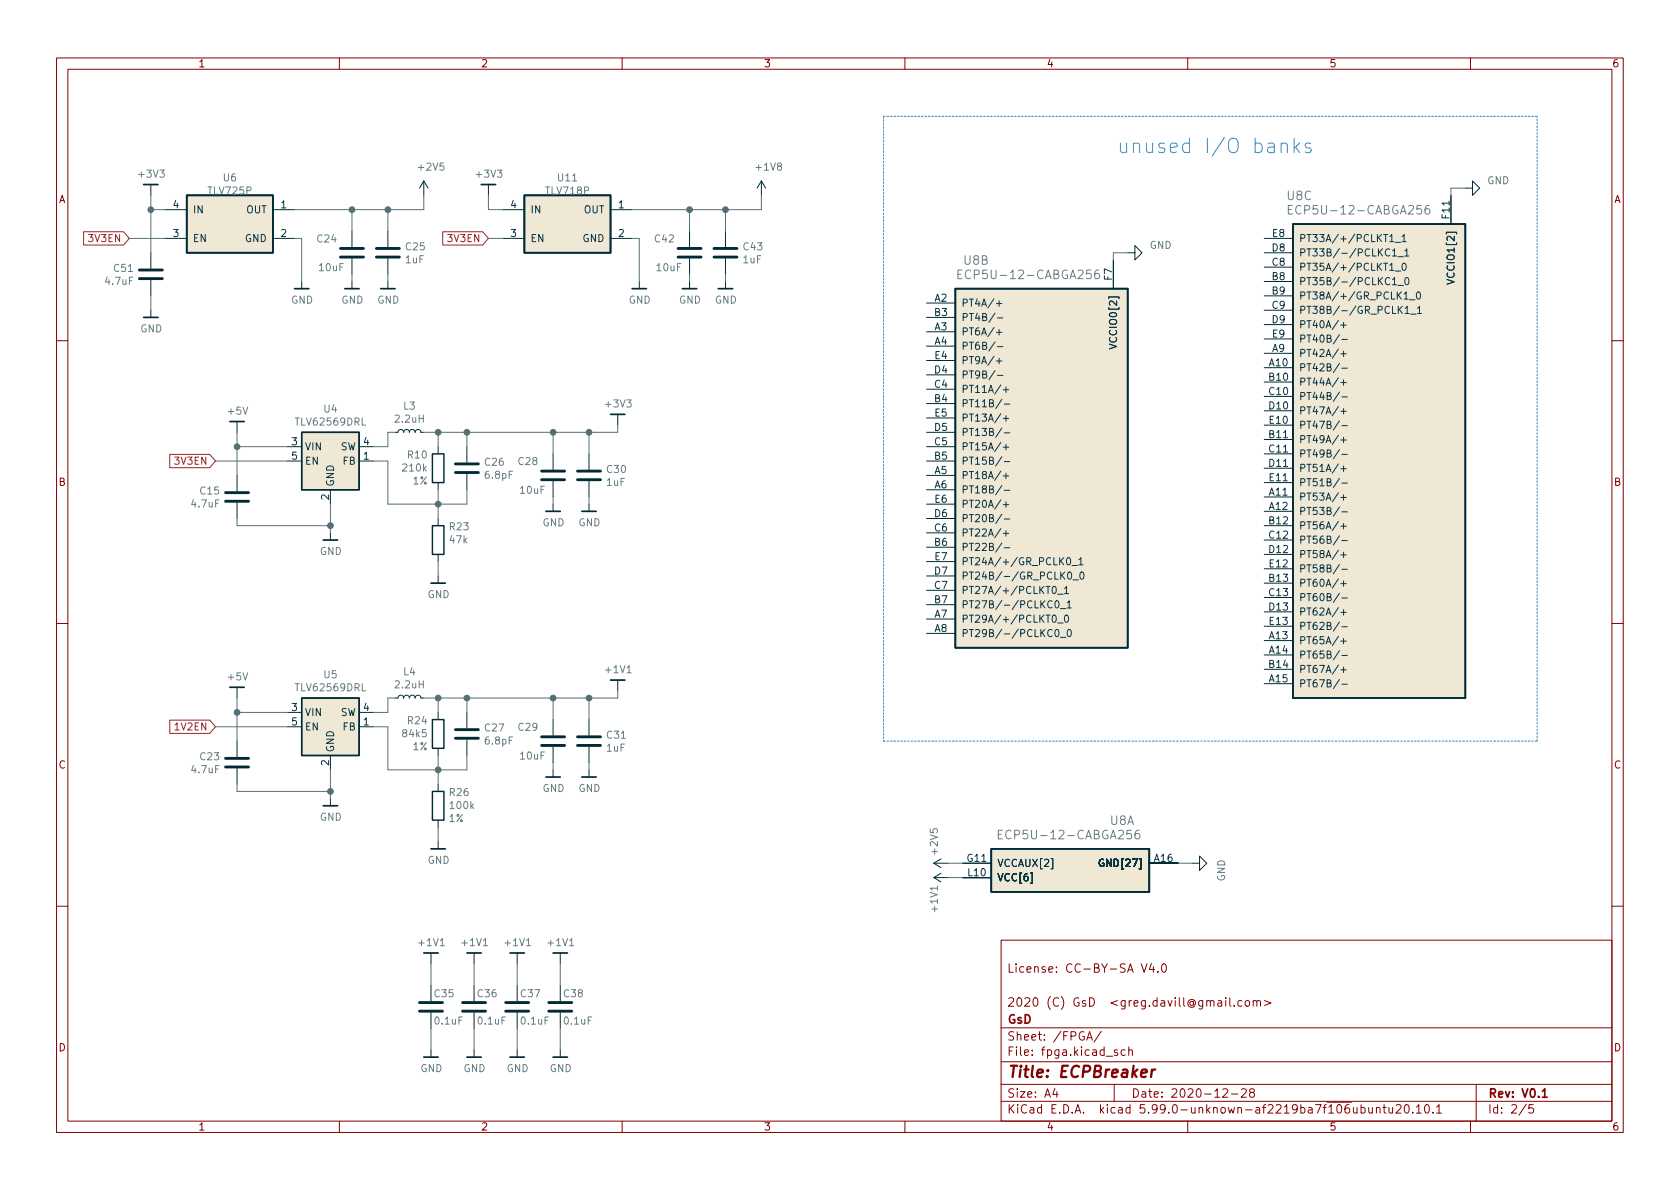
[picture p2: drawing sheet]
<svg xmlns="http://www.w3.org/2000/svg" width="297mm" height="210mm" viewBox="0 0 297 210" stroke-linecap="round" stroke-linejoin="round" font-family="sans-serif">
<g fill="none" stroke="#840000" stroke-width=".18">
<path d="M10 10.2h277v190.1h-277zM12 12.2h273v186.1h-273zM60 10.2v2M110 10.2v2M160 10.2v2M210 10.2v2M260 10.2v2M10 60.2h2M285 60.2h2M10 110.2h2M285 110.2h2M10 160.2h2"/>
<path d="M177 166.3h108v32h-108zM201.8 170.4l.5 1.5 .5-1.5M203.6 170.4l-.4 1h.9M203.9 170.9v1M204.7 171.8v.1M205.5 170.6l.2-.2a.81 .81 0 0 1 .6 .7 .81 .81 0 0 1-.3 .8h-.1a.81 .81 0 0 1-.4-1.3zM216.7 176.4v.2M216.7 176.9v1M217.4 176.4v1.3l.2 .2M218.2 177.8v.1M219.6 177l-.5-.1-.2 .3v.4l.1 .3h.6M220.3 177l.3-.1 .3 .3v.4l-.3 .3h-.3l-.2-.3v-.4z"/>
<path d="M221.6 177.1l.2-.2 .3 .1 .1 .9M221.6 176.9v1M222.2 177.1l.2-.2 .4 .1 .1 .9M223.6 176.9l1.1 .5-1.1 .4M285 160.2h2M60 198.3v2M110 198.3v2M160 198.3v2M177 194.8h108M177 191.8h108M177 187.8h108M177 181.8h108"/>
<path d="M186.5 192.5l-.4 1h1M186.9 193v1M192.1 183.9l.5-1.5 .5 1.5M192.3 183.5h.7M194.7 182.4l-1.3 1.9M197 191.8v3M197.6 185.7l-.4-.1-.2 .2 .1 .3 .5 .1v.4h-.6M198.9 185.7l-.4-.1-.3 .3v.4l.2 .3h.5M199.6 185.8l.2-.2 .3 .1 .1 .9M199.6 185.1v1.5M210 198.3v2M216.2 192.7l.6-.2 .2 .2 .1 .3-1 1h1"/>
<path d="M217.7 193.5h1.2M219.5 192.7l.6-.2 .2 .2 .1 .3-1 1h1M221.2 193.2l-.3-.3 .1-.2 .2-.2 .4 .1 .2 .2-.1 .2-.6 .2-.2 .3 .1 .4 .2 .1h.3l.3-.3-.1-.4-.2-.1M242 195.8l.1 1h.3l.2-.1M242.6 195.8v1M243.4 196l.2-.2 .3 .1 .1 .9M243.4 195.8v1M244.5 195.8h.6M244.7 195.3v1.3l.4 .2M245.6 195.8v1h.4l.2-.1M246.2 195.8v1M246.9 195.5l.5-.2 .2 .2 .1 .3-.9 1h.9"/>
<path d="M248.5 195.4l.1-.1a.81 .81 0 0 1 .6 .7 .81 .81 0 0 1-.3 .8h-.1a.81 .81 0 0 1-.6-.6 .81 .81 0 0 1 .3-.8zM249.8 196.7v.1M250.4 195.8l.5-.5v1.5M250.4 196.8h.9M252 195.5l.2-.2a.81 .81 0 0 1 .6 .7 .81 .81 0 0 1-.3 .8h-.1a.81 .81 0 0 1-.4-1.3zM253.4 196.7v.1M254 195.8l.4-.5v1.5M254 196.8h.9M260 198.3v2M261 191.8v6.5M269.9 195.3l-1.3 1.9M271.1 195.3h-.7l-.1 .7 .2-.1 .5 .1 .2 .2-.1 .5-.2 .1-.6-.1"/>
</g>
<path d="M272.7 193l.4-.5v1.5M272.7 194h.9" fill="none" stroke="#840000" stroke-width=".3"/>
<path d="M201.8 189.8l1-.2-.1-.4-.5-.1-.4 .3v1l.2 .1 .6-.1M203.7 189.1l-.2 1.4M204.3 189.1l-.4 .1-.3 .3" fill="none" stroke="#840000" stroke-width=".4"/>
<path d="M53.3 76.4h10.2v10.2h-10.2zM76.5 80.3h2v5h-2zM76.5 93h2v5h-2zM53.3 123.4h10.2v10.2h-10.2zM76.5 139.9h2v5.1h-2zM76.5 127.2h2v5.1h-2z" fill="none" stroke="#002b36" stroke-width=".25"/>
<g fill="none" stroke="#002b36" stroke-width=".18">
<path d="M26.7 32.6v1.9M29.2 37.1h3.8M48.3 37.1h3.8M74.9 32l-.7 1.3M74.9 32v2.5M74.9 32l.8 1.3M86.4 32.6v1.9M88.9 37.1h3.8M107.9 37.1h3.9M134.6 32l-.7 1.3M134.6 32v2.5M134.6 32l.8 1.3"/>
<path d="M256.5 34.5v5.1M259.1 33.3h1.2v-1.3l1.3 1.3-1.3 1.2v-1.2M26.7 44.7v2.8M26.7 49.5v2.8M26.7 54.9v1.2M29.2 42.2h3.8M48.3 42.2h3.8M53.3 49.8v1.2M62.2 40.9v2.8M62.2 45.7v2.8M62.2 49.8v1.2M68.6 40.9v2.8"/>
<path d="M68.6 45.7v2.8M68.6 49.8v1.2M88.9 42.2h3.8M107.9 42.2h3.9M113 49.8v1.2M121.9 40.9v2.8M121.9 45.7v2.8M121.9 49.8v1.2M128.3 40.9v2.8M128.3 45.7v2.8M128.3 49.8v1.2M163.8 53.6h5.1"/>
<path d="M163.8 56.1h5.1M163.8 58.7h5.1M196.8 46v5M199.4 44.7h1.3v-1.3l1.2 1.3-1.2 1.3v-1.3M223.5 42.2h5.1M223.5 44.7h5.1M223.5 47.2h5.1M223.5 49.8h5.1M223.5 52.3h5.1M223.5 54.9h5.1M223.5 57.4h5.1M223.5 59.9h5.1"/>
<path d="M41.9 74.5v1.9M50.8 79h2.5M63.5 79h2.5M69.8 76.4h.6M70.4 76.4l.1-.3 .4-.2 .3 .2 .2 .3 .1-.3 .3-.2 .4 .2 .2 .3 .2-.4h.4l.3 .1 .1 .3 .2-.3 .4-.2 .3 .2 .1 .3M74.4 76.4h.5M77.5 79v1.3M82.5 79v2.8M109.2 73.3v1.9M163.8 76.4h5.1M163.8 61.2h5.1M163.8 63.7h5.1"/>
<path d="M163.8 66.3h5.1M163.8 68.8h5.1M163.8 71.4h5.1M163.8 73.9h5.1M163.8 79h5.1M223.5 62.5h5.1M223.5 65h5.1M223.5 67.6h5.1M223.5 70.1h5.1M223.5 72.6h5.1M223.5 75.2h5.1M223.5 77.7h5.1"/>
<path d="M41.9 84.1v2.8M41.9 88.9v2.8M50.8 81.5h2.5M58.4 86.6v2.5M58.4 94.2v1.3M63.5 81.5h2.5M77.5 85.3v1.3M77.5 91.7v1.3M77.5 98v1.3M82.5 83.8v2.8M97.8 80.3v2.8M97.8 85.1v2.8"/>
<path d="M97.8 89.1v1.3M104.1 80.3v2.8M104.1 85.1v2.8M104.1 89.1v1.3M163.8 81.5h5.1M163.8 84.1h5.1M163.8 86.6h5.1M163.8 89.1h5.1M163.8 91.7h5.1M163.8 94.2h5.1M163.8 96.8h5.1M163.8 99.3h5.1"/>
<path d="M223.5 80.3h5.1M223.5 82.8h5.1M223.5 85.3h5.1M223.5 87.9h5.1M223.5 90.4h5.1M223.5 93h5.1M223.5 95.5h5.1M223.5 98h5.1M77.5 101.8v1.3M163.8 101.8h5.1M163.8 104.4h5.1M163.8 106.9h5.1"/>
<path d="M163.8 109.5h5.1M163.8 112h5.1M223.5 100.6h5.1M223.5 103.1h5.1M223.5 105.7h5.1M223.5 108.2h5.1M223.5 110.7h5.1M223.5 113.3h5.1M223.5 115.8h5.1M223.5 118.4h5.1M41.9 121.5v1.9M41.9 131.1v2.8"/>
<path d="M41.9 135.9v2.8M50.8 128.5h2.5M50.8 126h2.5M58.4 133.6v2.5M63.5 128.5h2.5M63.5 126h2.5M69.8 123.4h.6l.1-.3 .4-.2 .3 .2 .2 .3 .1-.3 .3-.2 .4 .1 .2 .4 .2-.4 .4-.1 .3 .2 .1 .3 .2-.3 .3-.2 .4 .2 .1 .3h.5M77.5 126v1.2M77.5 132.3v1.3M77.5 138.7v1.2M82.5 126v2.8M82.5 130.8v2.8"/>
<path d="M97.8 127.2v2.8M97.8 132.1v2.8M97.8 136.1v1.3M104.1 127.2v2.8M104.1 132.1v2.8M104.1 136.1v1.3M109.2 120.3v1.9M223.5 120.9h5.1M58.4 141.2v1.3M77.5 145v1.3M77.5 148.8v1.3M165.1 152.6h2.5"/>
<path d="M165.1 155.2h2.5M165.1 152.6l1.3 .8M165.1 155.2l1.3 .8M166.4 151.9l-1.3 .7M166.4 154.4l-1.3 .8M170.2 152.6h5.1M170.2 155.2h5.1M203.2 152.6h5.1M210.8 152.6h1.3v1.3l1.3-1.3-1.3-1.2v1.2M76.2 168.5v1.9M76.2 174.2v2.8M76.2 179.1v2.8"/>
<path d="M83.8 168.5v1.9M83.8 174.2v2.8M83.8 179.1v2.8M91.4 168.5v1.9M91.4 174.2v2.8M91.4 179.1v2.8M99.1 168.5v1.9M99.1 174.2v2.8M99.1 179.1v2.8M76.2 185.7v1.2M83.8 185.7v1.2M91.4 185.7v1.2"/>
<path d="M99.1 185.7v1.2"/>
</g>
<g fill="none" stroke="#002b36" stroke-width=".3">
<path d="M25.4 32.6h2.5M33 34.5h15.3v10.2h-15.3zM85.1 32.6h2.5M92.7 34.5h15.2v10.2h-15.2zM228.6 39.6h30.5v83.8h-30.5zM25.4 56.1h2.5M52.1 51h2.5M61 51h2.5M67.3 51h2.5M111.8 51h2.5M120.6 51h2.6M127 51h2.5"/>
<path d="M168.9 51h30.5v63.5h-30.5zM40.6 74.5h2.6M107.9 73.3h2.6M57.1 95.5h2.6M96.5 90.4h2.6M102.9 90.4h2.5M76.2 103.1h2.5M40.6 121.5h2.6M96.5 137.4h2.6M102.9 137.4h2.5M107.9 120.3h2.6M57.1 142.5h2.6"/>
<path d="M76.2 150.1h2.5M175.3 150.1h27.9v7.6h-27.9zM74.9 168.5h2.6M82.5 168.5h2.6M90.2 168.5h2.5M97.8 168.5h2.5M74.9 186.9h2.6M82.5 186.9h2.6M90.2 186.9h2.5M97.8 186.9h2.5"/>
</g>
<g fill="#eee8d5" stroke="#eee8d5" stroke-width=".18">
<path d="M168.9 51h30.5v63.5h-30.5z"/>
<path d="M53.3 123.4h10.2v10.2h-10.2z"/>
<path d="M175.3 150.1h27.9v7.6h-27.9z"/>
<path d="M228.6 39.6h30.5v83.8h-30.5z"/>
<path d="M92.7 34.5h15.2v10.2h-15.2z"/>
<path d="M33 34.5h15.3v10.2h-15.3z"/>
<path d="M53.3 76.4h10.2v10.2h-10.2z"/>
</g>
<g fill="none" stroke="#073642" stroke-width=".18">
<path d="M176.2 53.7h.9M176.2 58.8h.9M176.4 56.2h.9M176.7 53.2v1M176.7 58.3v.9M236.8 59.2l-1.1 1.6M237.1 57.5h.9M237.6 57v1M245.7 41.8l.4-.3v1.2M245.7 44.1a.6 .6 0 0 0-.8 .4 .6 .6 0 0 0 .6 .8l.2-.1M245.7 42.7h.7M245.7 47.8h.7"/>
<path d="M246.2 44.4l.4-.4v1.3M246.2 49.4l.4-.3v1.3M246.2 45.3h.7M246.2 50.4h.7M246.7 42.9h1M246.7 47.9h1M247.2 45.4h.9M247.2 50.5h.9M247.9 41.8l.4-.3v1.2M247.9 42.7h.7M248.1 46.6l.1-.1a.68 .68 0 0 1 .4 .7 .68 .68 0 0 1-.4 .6 .84 .84 0 0 1-.1-1.2zM248.3 52.9h.7"/>
<path d="M248.4 44.4l.3-.4v1.3M248.4 45.3h.7M248.4 54.5l.4-.3v1.2M248.4 55.4h.8M248.5 49.2l.2-.1a.68 .68 0 0 1 .4 .6 .68 .68 0 0 1-.4 .7l-.2-.2-.1-.3zM249.2 53h1M249.4 55.6h1M250.6 51.7l.1-.1a.68 .68 0 0 1 .5 .7 .68 .68 0 0 1-.5 .6 .84 .84 0 0 1-.1-1.2zM250.6 54.5l.4-.3v1.2M250.6 55.4h.7M255.8 49.4l1.3 .4-1.3 .5M176.2 63.8h.9"/>
<path d="M176.4 61.3h.9M176.4 66.4h.9M176.7 63.4v.9M177.1 70.6l-1.1 1.6M177.1 75.7l-1.1 1.6M177.4 68.9h.9M177.4 74h.9M177.4 79.1h.9M177.6 71.5h.9M177.6 76.5h.9M177.9 68.4v1M177.9 73.5v1"/>
<path d="M177.9 78.6v1M196.2 60.8l1.2 .5-1.2 .4M236.8 64.3l-1.1 1.6M236.8 69.3l-1.1 1.7M236.8 74.4l-1.1 1.7M236.8 79.5l-1.1 1.6M237.1 62.6h.9M237.1 67.6h.9M237.1 72.7h.9M237.1 77.8h.9M237.3 60h.9M237.3 65.1h.9"/>
<path d="M237.3 70.2h.9M237.3 75.3h.9M237.6 62.1v1M237.6 67.2v.9M237.6 72.2v1M237.6 77.3v1M177.1 80.8l-1.1 1.6M177.1 85.9l-1.1 1.6M177.1 90.9l-1.1 1.7M177.1 96l-1.1 1.6M177.4 84.2h.9M177.4 89.2h.9"/>
<path d="M177.4 94.3h.9M177.6 81.6h.9M177.6 86.7h.9M177.6 91.8h.9M177.6 96.9h.9M177.9 83.7v.9M177.9 88.8v.9M177.9 93.8v1M188.7 98.7l.2-.1a.68 .68 0 0 1 .4 .6 .68 .68 0 0 1-.4 .7l-.2-.1-.1-.4zM190.7 99l.4-.4v1.3M190.7 99.9h.8M236.8 84.6l-1.1 1.6"/>
<path d="M236.8 89.7l-1.1 1.6M236.8 94.7l-1.1 1.7M236.8 99.8l-1.1 1.7M237.1 82.9h.9M237.1 88h.9M237.1 93h.9M237.1 98.1h.9M237.3 80.3h.9M237.3 85.4h.9M237.3 90.5h.9M237.3 95.6h.9M237.6 82.4v1"/>
<path d="M237.6 87.5v1M237.6 92.6v.9M237.6 97.6v1M186 106.4a.6 .6 0 0 0-.8 .4 .6 .6 0 0 0 .6 .7l.2-.1M186.1 103.8l.2-.1a.68 .68 0 0 1 .5 .6 .68 .68 0 0 1-.5 .7l-.2-.2-.1-.3zM186.1 108.9l.2-.1a.68 .68 0 0 1 .5 .6 .68 .68 0 0 1-.5 .6l-.2-.1-.1-.3zM186.7 106.3l.1-.1a.68 .68 0 0 1 .5 .7 .68 .68 0 0 1-.5 .6 .84 .84 0 0 1-.1-1.2zM186.7 111.4l.1-.1a.68 .68 0 0 1 .5 .6 .68 .68 0 0 1-.5 .7 .84 .84 0 0 1-.1-1.2zM187 105.1h1M187 110.2h1M187.5 107.6h.9M187.5 112.7h.9"/>
<path d="M188.2 104.1l.4-.4v1.3M188.2 105h.7M188.4 108.8h.1a.68 .68 0 0 1 .4 .6 .68 .68 0 0 1-.4 .6 .84 .84 0 0 1-.1-1.2zM188.7 106.6l.4-.4v1.3M188.7 107.5h.7M188.8 111.4l.2-.1a.68 .68 0 0 1 .4 .6 .68 .68 0 0 1-.4 .7l-.2-.1-.1-.4zM188.9 101.2h.2a.68 .68 0 0 1 .4 .6 .68 .68 0 0 1-.4 .6 .84 .84 0 0 1-.2-1.2zM189.5 100h1M189.7 102.5h1M191.1 101.2h.1a.68 .68 0 0 1 .5 .6 .68 .68 0 0 1-.5 .6 .84 .84 0 0 1-.1-1.2zM236.8 104.9l-1.1 1.6M236.8 110l-1.1 1.6"/>
<path d="M236.8 115.1l-1.1 1.6M237.1 103.2h.9M237.1 108.3h.9M237.1 113.4h.9M237.1 118.4h.9M237.3 100.7h.9M237.3 105.7h.9M237.3 110.8h.9M237.3 115.9h.9M237.6 102.7v1M237.6 107.8v1M237.6 112.9v1"/>
<path d="M237.6 118v.9M236.8 120.1l-1.1 1.7M237.3 121h.9M182.2 154.4h.3v1.8h-.3M185.8 151.8h.3v1.8h-.3M195.1 152a.59 .59 0 0 0-.7 .6 .59 .59 0 0 0 .7 .6l.1-.5h-.3"/>
</g>
<path d="M227.8 37.1h.5M228.5 36.3h-.7v1.5h.7M252.7 36.3a.6 .6 0 0 0-.7 .7v.6l.1 .2h.4l.3-.1v-.5l-.1-.2-.5-.1-.2 .3M169.4 48.5h.5M170.1 47.8h-.7v1.5h.7M194.3 47.8a.6 .6 0 0 0-.8 .6v.6l.2 .2 .4 .1 .2-.2 .1-.5-.1-.2-.5-.1-.3 .3M176.5 147.5h.5M177.2 146.8h-.7v1.5h.7M201.4 146.8a.6 .6 0 0 0-.7 .7v.5l.1 .3h.5l.2-.1v-.5l-.1-.2-.4-.1-.3 .3" fill="none" stroke="#657b83" stroke-width=".18"/>
<g fill="none" stroke="#002b36" stroke-width=".51">
<path d="M24.6 49.3h4.1M24.6 47.7h4.1M60.2 45.5h4.1M60.2 43.9h4.1M66.5 45.5h4.1M66.5 43.9h4.1M119.9 45.5h4.1M119.9 43.9h4.1M126.2 45.5h4.1M126.2 43.9h4.1M39.9 88.6h4M39.9 87.1h4"/>
<path d="M80.5 83.6h4.1M80.5 82h4.1M95.8 84.8h4M95.8 83.3h4M102.1 84.8h4.1M102.1 83.3h4.1M39.9 135.6h4M39.9 134.1h4M80.5 130.6h4.1M80.5 129h4.1M95.8 131.8h4M95.8 130.3h4"/>
<path d="M102.1 131.8h4.1M102.1 130.3h4.1M74.2 178.8h4M74.2 177.3h4M81.8 178.8h4.1M81.8 177.3h4.1M89.4 178.8h4.1M89.4 177.3h4.1M97 178.8h4.1M97 177.3h4.1"/>
</g>
<path d="M14.8 41h7l1.1 1.2-1.1 1.1h-7zM78.3 41h7l1.1 1.2-1.1 1.1h-7zM30 80.4h7.1l1 1.1-1 1.2h-7.1zM30 127.3h7.1l1 1.2-1 1.2h-7.1z" fill="none" stroke="#9f2523" stroke-width=".18"/>
<path d="M198.1 25.3v1.3l.1 .3a.69 .69 0 0 0 1-.2M199.2 25.3v1.7M200.4 25.5a.63 .63 0 0 1 1.1 .2v1.3M200.4 25.3v1.7M231.7 25.4l-.6-.1-.3 .4 .1 .3 .8 .3 .2 .2-.2 .4-.2 .1-.7-.1" fill="none" stroke="#268bd2" stroke-width=".18"/>
<path d="M156.2 20.6h115.6M156.2 20.6v110.5M156.2 131.1h115.6M271.8 131.1v-110.5" fill="none" stroke="#268bd2" stroke-width=".18" stroke-dasharray=".3 .3"/>
<g fill="none" stroke="#586e75" stroke-width=".18">
<path d="M26.7 37.1h2.5M26.7 34.5v10.2M62.2 37.1v3.8M68.6 37.1v3.8M74.9 34.5v2.6h-22.8M86.4 34.5v2.6h2.5M121.9 37.1v3.8M128.3 37.1v3.8M134.6 34.5v2.6h-22.8M259.1 33.3h-2.6v1.2M22.9 42.2h6.3M26.7 52.3v2.6"/>
<path d="M52.1 42.2h1.2v7.6M62.2 48.5v1.3M68.6 48.5v1.3M86.4 42.2h2.5M111.8 42.2h1.2v7.6M121.9 48.5v1.3M128.3 48.5v1.3M199.4 44.7h-2.6v1.3M41.9 79h8.9M41.9 76.4v7.7M69.8 76.4h-1.2v2.6h-2.6M77.5 76.4v2.6"/>
<path d="M82.5 76.4v2.6M97.8 76.4v3.9M104.1 76.4v3.9M109.2 75.2v1.2h-34.3M38.1 81.5h12.7M41.9 91.7v1.3h16.5M58.4 89.1v5.1M66 81.5h2.6v7.6h13.9v-2.5M77.5 86.6v5.1M77.5 99.3v2.5M97.8 87.9v1.2M104.1 87.9v1.2"/>
<path d="M38.1 128.5h12.7M41.9 126h8.9M41.9 123.4v7.7M41.9 138.7v1.2h16.5M58.4 136.1v5.1M66 128.5h2.6v7.6h13.9v-2.5M69.8 123.4h-1.2v2.6h-2.6M77.5 123.4v2.6M77.5 133.6v5.1M82.5 123.4v2.6M97.8 123.4v3.8M97.8 134.9v1.2"/>
<path d="M104.1 123.4v3.8M104.1 134.9v1.2M109.2 122.2v1.2h-34.3M77.5 146.3v2.5M167.6 152.6h2.6M167.6 155.2h2.6M208.3 152.6h2.5M76.2 170.4v3.8M83.8 170.4v3.8M91.4 170.4v3.8M99.1 170.4v3.8M76.2 181.9v3.8"/>
<path d="M83.8 181.9v3.8M91.4 181.9v3.8M99.1 181.9v3.8"/>
</g>
<g fill="#586e75" stroke="#586e75" stroke-width=".18">
<circle cx="26.7" cy="37.1" r=".51"/>
<circle cx="62.2" cy="37.1" r=".51"/>
<circle cx="41.9" cy="79" r=".51"/>
<circle cx="58.4" cy="93" r=".51"/>
<circle cx="41.9" cy="126" r=".51"/>
<circle cx="77.5" cy="89.1" r=".51"/>
<circle cx="58.4" cy="139.9" r=".51"/>
<circle cx="97.8" cy="123.4" r=".51"/>
<circle cx="104.1" cy="123.4" r=".51"/>
<circle cx="77.5" cy="76.4" r=".51"/>
<circle cx="82.6" cy="76.4" r=".51"/>
<circle cx="97.8" cy="76.4" r=".51"/>
<circle cx="68.6" cy="37.1" r=".51"/>
<circle cx="121.9" cy="37.1" r=".51"/>
<circle cx="104.1" cy="76.4" r=".51"/>
<circle cx="128.3" cy="37.1" r=".51"/>
<circle cx="77.5" cy="123.4" r=".51"/>
<circle cx="77.5" cy="136.1" r=".51"/>
<circle cx="82.6" cy="123.4" r=".51"/>
</g>
<text font-size="3.5" fill="#268bd2" x="202.9" y="27.1">unused I/O banks</text>
<text font-size="2.8" fill="#840000" x="178" y="190.6">Title: ECPBreaker</text>
<g font-size="2.1" fill="#657b83">
<text x="227.6" y="35.4">U8C</text>
<text x="229.2" y="37.9">ECP5U-12-CABGA256</text>
<text x="170.4" y="46.8">U8B</text>
<text x="170.8" y="49.4">ECP5U-12-CABGA256</text>
<text x="177.9" y="148.4">ECP5U-12-CABGA256</text>
<text x="196.3" y="145.9">U8A</text>
</g>
<g font-size="2.1" fill="#840000">
<text x="178" y="172">License: CC-BY-SA V4.0</text>
<text x="178" y="178">2020 (C) GsD &lt;greg.davill@gmail.com&gt;</text>
<text x="178" y="184">Sheet: /FPGA/</text>
<text x="178" y="181">GsD</text>
<text x="178" y="186.7">File: fpga.kicad_sch</text>
<text x="178" y="196.9">KiCad E.D.A. kicad 5.99.0-unknown-af2219ba7f~106~ubuntu20.10.1</text>
<text x="178" y="194.1">Size: A4</text>
<text x="200" y="194.1">Date: 2020-12-28</text>
<text x="263" y="194.1">Rev: V0.1</text>
<text x="263" y="196.9">Id: 2/5</text>
</g>
<g font-size="1.8" fill="#840000">
<text x="35" y="11.9">1</text>
<text x="85" y="11.9">2</text>
<text x="135" y="11.9">3</text>
<text x="185" y="11.9">4</text>
<text x="235" y="11.9">5</text>
<text x="285" y="11.9">6</text>
<text x="10.3" y="35.9">A</text>
<text x="285.3" y="35.9">A</text>
<text x="10.3" y="85.9">B</text>
<text x="285.3" y="85.9">B</text>
<text x="10.3" y="135.9">C</text>
<text x="285.3" y="135.9">C</text>
<text x="10.3" y="185.9">D</text>
<text x="285.3" y="185.9">D</text>
<text x="35" y="199.9">1</text>
<text x="85" y="199.9">2</text>
<text x="135" y="199.9">3</text>
<text x="185" y="199.9">4</text>
<text x="235" y="199.9">5</text>
<text x="285" y="199.9">6</text>
</g>
<g font-size="1.8" fill="#657b83">
<text x="24.7" y="31.4">+3V3</text>
<text x="36.9" y="34.4">TLV725P</text>
<text x="39.5" y="32.1">U6</text>
<text x="74.1" y="30.2">+2V5</text>
<text x="84.3" y="31.4">+3V3</text>
<text x="96.6" y="34.4">TLV718P</text>
<text x="98.7" y="32.1">U11</text>
<text x="133.8" y="30.2">+1V8</text>
<text x="262.9" y="32.6">GND</text>
<text x="56.1" y="42.9">C24</text>
<text x="56.5" y="47.9">10uF</text>
<text x="71.7" y="46.5">1uF</text>
<text x="71.8" y="44.3">C25</text>
<text x="115.8" y="42.9">C42</text>
<text x="116.2" y="47.9">10uF</text>
<text x="131.4" y="46.5">1uF</text>
<text x="131.5" y="44.3">C43</text>
<text x="203.2" y="44">GND</text>
<text x="18.7" y="50.4">4.7uF</text>
<text x="20.2" y="48.1">C51</text>
<text x="51.5" y="53.7">GND</text>
<text x="60.3" y="53.7">GND</text>
<text x="66.7" y="53.7">GND</text>
<text x="111.1" y="53.7">GND</text>
<text x="120" y="53.7">GND</text>
<text x="126.4" y="53.7">GND</text>
<text x="24.8" y="58.8">GND</text>
<text x="40.4" y="73.3">+5V</text>
<text x="52.5" y="75.2">TLV62569DRL</text>
<text x="57.3" y="72.9">U4</text>
<text x="70" y="74.7">2.2uH</text>
<text x="71.4" y="72.4">L3</text>
<text x="107.2" y="72">+3V3</text>
<text x="71.3" y="83.4">210k</text>
<text x="72.1" y="81.1">R10</text>
<text x="85.8" y="82.4">C26</text>
<text x="91.7" y="82.2">C28</text>
<text x="107.4" y="83.6">C30</text>
<text x="34" y="89.7">4.7uF</text>
<text x="35.4" y="87.4">C15</text>
<text x="85.9" y="84.7">6.8pF</text>
<text x="92" y="87.3">10uF</text>
<text x="107.3" y="85.9">1uF</text>
<text x="79.6" y="93.8">R23</text>
<text x="95.9" y="93.1">GND</text>
<text x="102.3" y="93.1">GND</text>
<text x="56.5" y="98.1">GND</text>
<text x="79.6" y="96.1">47k</text>
<text x="75.6" y="105.8">GND</text>
<text x="57.3" y="119.9">U5</text>
<text x="71.4" y="119.4">L4</text>
<text x="107.2" y="119">+1V1</text>
<text x="40.4" y="120.3">+5V</text>
<text x="52.5" y="122.2">TLV62569DRL</text>
<text x="70" y="121.7">2.2uH</text>
<text x="71.3" y="130.4">84k5</text>
<text x="72.1" y="128.1">R24</text>
<text x="85.8" y="129.3">C27</text>
<text x="85.9" y="131.6">6.8pF</text>
<text x="91.7" y="129.2">C29</text>
<text x="107.4" y="130.6">C31</text>
<text x="34" y="136.7">4.7uF</text>
<text x="35.4" y="134.4">C23</text>
<text x="92" y="134.3">10uF</text>
<text x="107.3" y="132.9">1uF</text>
<text x="79.6" y="140.8">R26</text>
<text x="79.7" y="143.1">100k</text>
<text x="95.9" y="140">GND</text>
<text x="102.3" y="140">GND</text>
<text x="56.5" y="145.1">GND</text>
<text x="75.6" y="152.7">GND</text>
<text x="165.8" y="150.9" transform="rotate(-90 165.8 150.9)">+2V5</text>
<text x="216.6" y="155.9" transform="rotate(-90 216.6 155.9)">GND</text>
<text x="165.8" y="161.1" transform="rotate(-90 165.8 161.1)">+1V1</text>
<text x="74.2" y="167.3">+1V1</text>
<text x="81.8" y="167.3">+1V1</text>
<text x="89.4" y="167.3">+1V1</text>
<text x="97" y="167.3">+1V1</text>
<text x="76.9" y="176.3">C35</text>
<text x="84.5" y="176.3">C36</text>
<text x="92.1" y="176.3">C37</text>
<text x="99.7" y="176.3">C38</text>
<text x="77" y="181.2">0.1uF</text>
<text x="84.6" y="181.2">0.1uF</text>
<text x="92.2" y="181.2">0.1uF</text>
<text x="99.8" y="181.2">0.1uF</text>
<text x="74.3" y="189.6">GND</text>
<text x="81.9" y="189.6">GND</text>
<text x="89.6" y="189.6">GND</text>
<text x="97.2" y="189.6">GND</text>
</g>
<g font-size="1.8" fill="#073642">
<text x="30.6" y="41.9">3</text>
<text x="30.6" y="36.8">4</text>
<text x="34" y="37.7">IN</text>
<text x="43.5" y="37.7">OUT</text>
<text x="49.7" y="36.8">1</text>
<text x="49.7" y="41.9">2</text>
<text x="90.3" y="41.9">3</text>
<text x="90.3" y="36.8">4</text>
<text x="93.7" y="37.7">IN</text>
<text x="103.2" y="37.7">OUT</text>
<text x="109.4" y="36.8">1</text>
<text x="109.4" y="41.9">2</text>
<text x="225" y="41.9">E8</text>
<text x="256.3" y="38.6" transform="rotate(-90 256.3 38.6)">F11</text>
<text x="34" y="42.8">EN</text>
<text x="43.3" y="42.8">GND</text>
<text x="93.7" y="42.8">EN</text>
<text x="103" y="42.8">GND</text>
<text x="224.9" y="44.4">D8</text>
<text x="224.9" y="47">C8</text>
<text x="229.6" y="42.8">PT33A/+/PCLKT1_1</text>
<text x="229.6" y="45.3">PT33B/-/PCLKC1_1</text>
<text x="229.6" y="47.9">PT35A/+/PCLKT1_0</text>
<text x="165.2" y="53.3">A2</text>
<text x="196.6" y="49.5" transform="rotate(-90 196.6 49.5)">F7</text>
<text x="224.9" y="49.5">B8</text>
<text x="224.9" y="52.1">B9</text>
<text x="229.6" y="50.4">PT35B/-/PCLKC1_0</text>
<text x="229.6" y="53">PT38A/+/GR_PCLK1_0</text>
<text x="257.2" y="49.4" transform="rotate(-90 257.2 49.4)">VCCIO1[2]</text>
<text x="165.2" y="55.9">B3</text>
<text x="165.2" y="58.4">A3</text>
<text x="169.9" y="54.2">PT4A/+</text>
<text x="169.9" y="56.8">PT4B/-</text>
<text x="169.9" y="59.3">PT6A/+</text>
<text x="224.9" y="54.6">C9</text>
<text x="224.9" y="57.1">D9</text>
<text x="225" y="59.7">E9</text>
<text x="229.6" y="55.5">PT38B/-/GR_PCLK1_1</text>
<text x="229.6" y="58">PT40A/+</text>
<text x="165.2" y="61">A4</text>
<text x="165.3" y="63.5">E4</text>
<text x="169.9" y="61.8">PT6B/-</text>
<text x="169.9" y="64.4">PT9A/+</text>
<text x="197.5" y="60.8" transform="rotate(-90 197.5 60.8)">VCCIO0[2]</text>
<text x="224.4" y="64.8">A10</text>
<text x="224.9" y="62.2">A9</text>
<text x="229.6" y="60.6">PT40B/-</text>
<text x="229.6" y="63.1">PT42A/+</text>
<text x="229.6" y="65.7">PT42B/-</text>
<text x="165.2" y="66">D4</text>
<text x="165.2" y="68.6">C4</text>
<text x="165.2" y="71.1">B4</text>
<text x="169.9" y="66.9">PT9B/-</text>
<text x="169.9" y="69.5">PT11A/+</text>
<text x="224.4" y="67.3">B10</text>
<text x="224.4" y="69.8">C10</text>
<text x="229.6" y="68.2">PT44A/+</text>
<text x="229.6" y="70.7">PT44B/-</text>
<text x="165.2" y="76.2">D5</text>
<text x="165.3" y="73.7">E5</text>
<text x="169.9" y="72">PT11B/-</text>
<text x="169.9" y="74.5">PT13A/+</text>
<text x="169.9" y="77.1">PT13B/-</text>
<text x="224.4" y="72.4">D10</text>
<text x="224.4" y="77.5">B11</text>
<text x="224.5" y="74.9">E10</text>
<text x="229.6" y="73.3">PT47A/+</text>
<text x="229.6" y="75.8">PT47B/-</text>
<text x="51.6" y="78.7">3</text>
<text x="51.6" y="81.3">5</text>
<text x="53.8" y="79.6">VIN</text>
<text x="53.8" y="82.2">EN</text>
<text x="60.1" y="79.6">SW</text>
<text x="60.6" y="82.2">FB</text>
<text x="64.3" y="81.3">1</text>
<text x="64.3" y="78.7">4</text>
<text x="165.2" y="78.7">C5</text>
<text x="165.2" y="81.3">B5</text>
<text x="165.2" y="83.8">A5</text>
<text x="169.9" y="79.6">PT15A/+</text>
<text x="169.9" y="82.2">PT15B/-</text>
<text x="224.4" y="80">C11</text>
<text x="224.4" y="82.5">D11</text>
<text x="229.6" y="78.4">PT49A/+</text>
<text x="229.6" y="80.9">PT49B/-</text>
<text x="229.6" y="83.4">PT51A/+</text>
<text x="58.2" y="88.4" transform="rotate(-90 58.2 88.4)">2</text>
<text x="59.1" y="86.1" transform="rotate(-90 59.1 86.1)">GND</text>
<text x="165.2" y="86.4">A6</text>
<text x="165.3" y="88.9">E6</text>
<text x="169.9" y="84.7">PT18A/+</text>
<text x="169.9" y="87.2">PT18B/-</text>
<text x="169.9" y="89.8">PT20A/+</text>
<text x="224.4" y="87.6">A11</text>
<text x="224.5" y="85.1">E11</text>
<text x="229.6" y="86">PT51B/-</text>
<text x="229.6" y="88.5">PT53A/+</text>
<text x="165.2" y="91.4">D6</text>
<text x="165.2" y="94">C6</text>
<text x="169.9" y="92.3">PT20B/-</text>
<text x="169.9" y="94.9">PT22A/+</text>
<text x="224.4" y="90.2">A12</text>
<text x="224.4" y="92.7">B12</text>
<text x="224.4" y="95.2">C12</text>
<text x="229.6" y="91.1">PT53B/-</text>
<text x="229.6" y="93.6">PT56A/+</text>
<text x="165.2" y="96.5">B6</text>
<text x="165.2" y="101.6">D7</text>
<text x="165.3" y="99.1">E7</text>
<text x="169.9" y="97.4">PT22B/-</text>
<text x="169.9" y="99.9">PT24A/+/GR_PCLK0_1</text>
<text x="224.4" y="97.8">D12</text>
<text x="224.5" y="100.3">E12</text>
<text x="229.6" y="96.1">PT56B/-</text>
<text x="229.6" y="98.7">PT58A/+</text>
<text x="229.6" y="101.2">PT58B/-</text>
<text x="165.2" y="104.1">C7</text>
<text x="165.2" y="106.7">B7</text>
<text x="169.9" y="102.5">PT24B/-/GR_PCLK0_0</text>
<text x="169.9" y="105">PT27A/+/PCLKT0_1</text>
<text x="169.9" y="107.6">PT27B/-/PCLKC0_1</text>
<text x="224.4" y="102.9">B13</text>
<text x="224.4" y="105.4">C13</text>
<text x="224.4" y="107.9">D13</text>
<text x="229.6" y="103.8">PT60A/+</text>
<text x="229.6" y="106.3">PT60B/-</text>
<text x="165.2" y="109.2">A7</text>
<text x="165.2" y="111.8">A8</text>
<text x="169.9" y="110.1">PT29A/+/PCLKT0_0</text>
<text x="169.9" y="112.6">PT29B/-/PCLKC0_0</text>
<text x="224.4" y="113">A13</text>
<text x="224.5" y="110.5">E13</text>
<text x="229.6" y="108.8">PT62A/+</text>
<text x="229.6" y="111.4">PT62B/-</text>
<text x="229.6" y="113.9">PT65A/+</text>
<text x="224.4" y="115.6">A14</text>
<text x="224.4" y="118.1">B14</text>
<text x="229.6" y="116.5">PT65B/-</text>
<text x="229.6" y="119">PT67A/+</text>
<text x="51.6" y="125.7">3</text>
<text x="64.3" y="125.7">4</text>
<text x="224.4" y="120.6">A15</text>
<text x="229.6" y="121.5">PT67B/-</text>
<text x="51.6" y="128.3">5</text>
<text x="53.8" y="126.6">VIN</text>
<text x="53.8" y="129.2">EN</text>
<text x="60.1" y="126.6">SW</text>
<text x="60.6" y="129.2">FB</text>
<text x="64.3" y="128.3">1</text>
<text x="58.2" y="135.4" transform="rotate(-90 58.2 135.4)">2</text>
<text x="59.1" y="133.1" transform="rotate(-90 59.1 133.1)">GND</text>
<text x="171" y="152.4">G11</text>
<text x="171.2" y="154.9">L10</text>
<text x="176.3" y="155.8">VCC[6]</text>
<text x="176.3" y="153.3">VCCAUX[2]</text>
<text x="195.1" y="153.3">GND[27]</text>
<text x="204.1" y="152.4">A16</text>
</g>
<g font-size="1.8" fill="#9f2523">
<text x="15.9" y="42.8">3V3EN</text>
<text x="79.4" y="42.8">3V3EN</text>
<text x="31.2" y="82.2">3V3EN</text>
<text x="31.2" y="129.2">1V2EN</text>
</g>
<g font-size="1.8" fill="#6c7160">
<text x="73" y="85.7">1%</text>
<text x="73" y="132.7">1%</text>
<text x="79.4" y="145.4">1%</text>
</g>
</svg>
